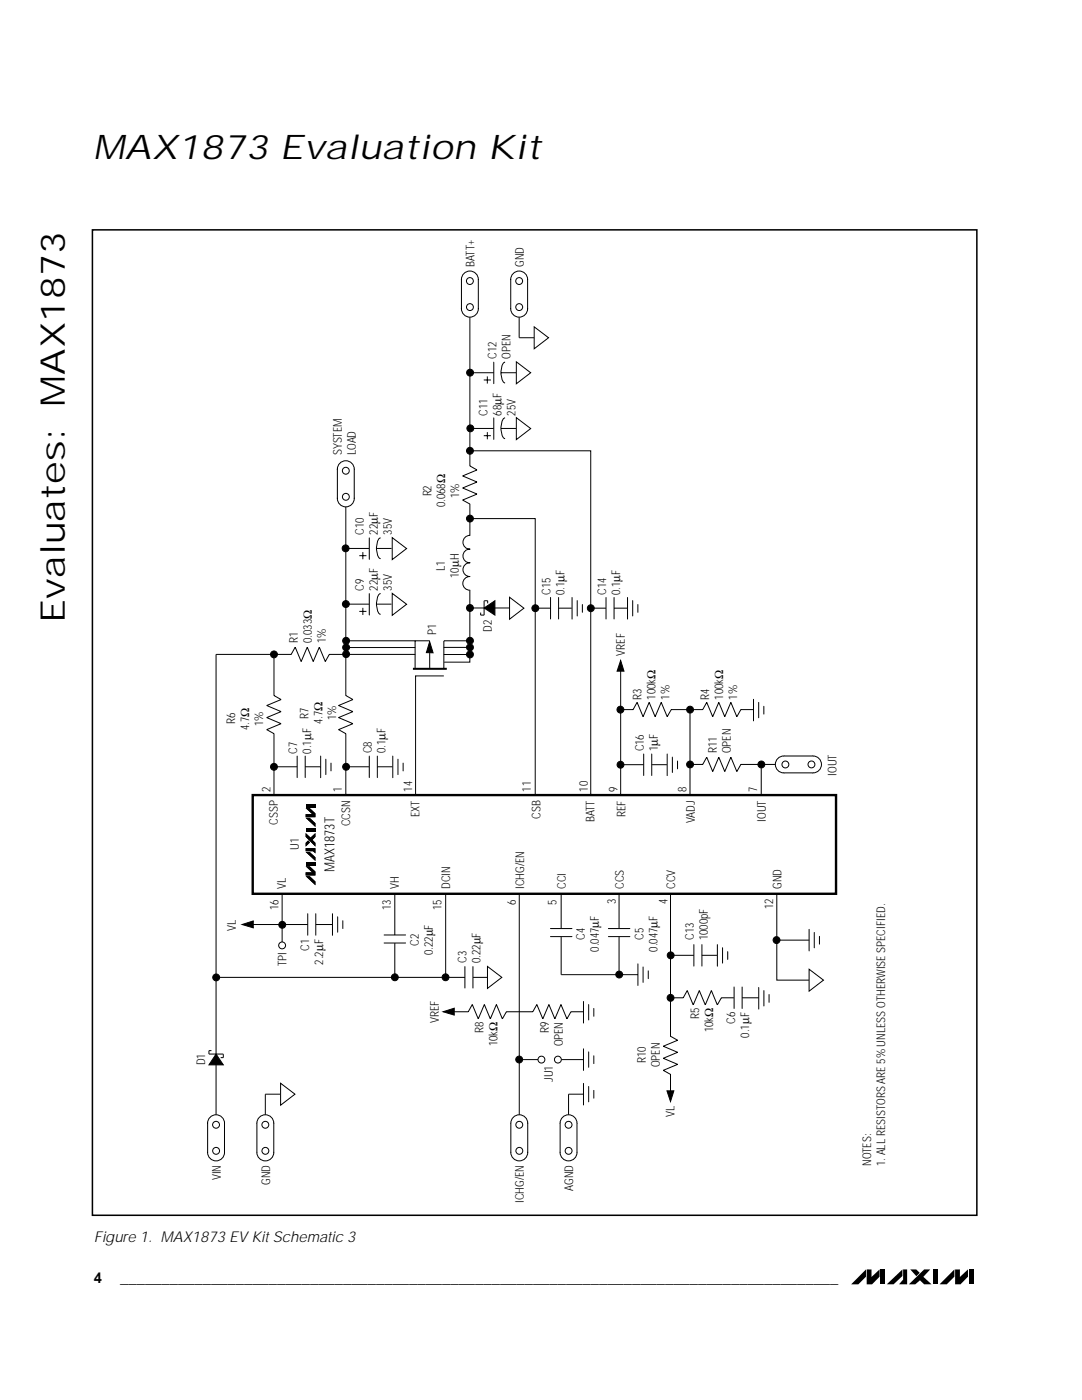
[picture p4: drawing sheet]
<svg xmlns="http://www.w3.org/2000/svg" width="216mm" height="279mm" viewBox="0 0 216 279" stroke-linecap="round" stroke-linejoin="round" font-family="sans-serif">
<path d="M172.8 253.3v1.5l-1.5 1.5h-1.5zM172.9 253.3l1 .1v1.5l1.6-1.6v1.5l-1.5 1.5h-1.1zM175.6 253.4h1v2.9h-1zM177 256.3l3.1-3v1.4l-1.8 1.6zM180.2 253.3h.8v3h-1.6l.8-.9zM181.6 253.3h1.2l.7 .7-.7 .7zM181.4 256.3l3-3h1.2l-1.4 1.5 1.7 1.5h-1.5l-.8-.8-1 .8zM186.2 253.4h1v2.9h-1zM190.4 253.3v1.5l-1.5 1.5h-1.4zM190.6 253.4l.9-.1v1.5l1.7-1.5v1.5l-1.5 1.5h-1.1zM193.3 253.3h1v3h-1z" fill="#000"/>
<path d="M18.6 46h176.2v196.4h-176.2z" fill-rule="evenodd" fill="#fff"/>
<g fill="#000" stroke="#000" stroke-width=".2">
<path d="M97.3 119.9v.5zM96.6 119.9h.7zM85.7 128.1l.7 2.2-1.3-.1zM95.9 122.3v.5zM95.9 122.8h.7zM96.6 121.3l2.2-1.4v2.9zM96.6 119.9v2.9zM93.7 121.3h7.9zM41.7 209.7h.5zM41.7 209.7v.7zM41.7 210.4h2.9zM43.1 210.4l1.5 2.1h-2.9z"/>
<path d="M44 211.1h.6zM44.6 210.4v.7z"/>
</g>
<path d="M82.4 133.5h6.8" fill="none" stroke="#000" stroke-width=".4"/>
<g fill="none" stroke="#000" stroke-width=".2">
<path d="M93.8 63.3v29.7M93.8 93l1.4 .8-2.9 1.2 2.9 1.2-2.9 1.2 2.9 1.2-2.9 1.2 1.5 .8M69 101.2v37.6l1.4 .8-2.8 1.2 2.8 1.2-2.8 1.2 2.8 1.2-2.8 1.2 1.4 .8v12.2M43.1 130.6h15l.8-1.4 1.2 2.8 1.2-2.8 1.2 2.8 1.2-2.8 1.2 2.8 .8-1.4h17.2M54.7 130.6v8.2l1.4 .8-2.9 1.2 2.9 1.2-2.9 1.2 2.9 1.2-2.9 1.2 1.5 .8v12.2M69 127.9h16.7M82.8 134.9h5.8M82.8 127.9v5.6M82.9 134.9v23.8M85.7 129.3v4.2M88.6 127.9v5.6M88.6 127.9h5.2"/>
<path d="M133.8 178.4v28.4l1.4 .8-2.9 1.2 2.9 1.2-2.9 1.2 2.9 1.2-2.9 1.2 1.5 .8v3.4M66.3 182.4v4.3M67.4 183v3M68.4 183.8v1.5M112 194.5h15.3M116.4 199.9v4.3M127.3 192.4v4.3M128.3 193v3M129.4 193.8v1.5M155 187.6h6.5M161.4 185.5v4.3M162.5 186.1v3.1"/>
<path d="M163.5 186.9v1.5M90.4 201.9h3.1M93.4 201.9l.8-1.4 1.2 2.8 1.2-2.8 1.2 2.8 1.3-2.8 1.1 2.8 .8-1.4M101 201.9h5.3M103.6 211.5h3.7M106.3 201.9l.8-1.4 1.2 2.8 1.2-2.8 1.2 2.8 1.2-2.8 1.2 2.8 .8-1.4M112 211.5h4.5M113.4 218.4h3.1M113.9 201.9h2.5M116.4 209.3v4.3M116.4 216.2v4.3M117.5 200.5v3.1"/>
<path d="M117.5 209.9v3.1M117.5 216.8v3.1M118.5 201.3v1.5M118.5 210.7v1.6M118.5 217.6v1.6"/>
</g>
<g fill="#fff" stroke="#000" stroke-width=".2">
<path d="M97.3 192.9l2.8 2.2-2.8 2.2z"/>
<path d="M78.3 118.4l2.8 2.2-2.8 2.2z"/>
<path d="M101.7 119.2l2.8 2.2-2.8 2.2z"/>
<path d="M78.3 107.3l2.8 2.2-2.8 2.2z"/>
<path d="M56 216.2l2.9 2.2-2.9 2.2z"/>
</g>
<g fill="none" stroke="#000" stroke-width=".2">
<path d="M69.1 109.5h4.6M71.7 110.9h1.4M72.4 110.2v1.4M73.7 107.3v4.3M73.7 118.5v4.2M75.1 109.5h3M76 118.5a1.85 1.85 0 0 0-.9 1.9v.4a2 2 0 0 0 .9 1.8M76 107.3a1.85 1.85 0 0 0-.9 2v.4a2 2 0 0 0 .9 1.8M93.7 115.1a1.37 1.37 0 0 0-1.3 1.3 1.37 1.37 0 0 0 1.4 1.4M93.8 112.3a1.38 1.38 0 0 0-1.4 1.4 1.38 1.38 0 0 0 1.4 1.4M93.8 100.6v6.2a1.37 1.37 0 0 0-1.4 1.4 1.37 1.37 0 0 0 1.4 1.4 1.38 1.38 0 0 0-1.4 1.4 1.38 1.38 0 0 0 1.4 1.3M69.1 120.6h4.6"/>
<path d="M71.7 122h1.4M72.4 121.3v1.4M75.1 120.6h3"/>
</g>
<path d="M123.8 131.8l.7 2.1h-1.4zM48.3 184.5l2.2-.7v1.4zM88.4 201.9l2.2-.7v1.4zM133.1 217.7h1.4l-.7 2.1z" fill="#000" stroke="#000" stroke-width=".2"/>
<g fill="#fff" stroke="#000" stroke-width=".2">
<circle cx="56.3" cy="188.7" r=".69"/>
<circle cx="111.3" cy="211.5" r=".69"/>
<circle cx="108" cy="211.5" r=".69"/>
</g>
<g fill="none" stroke="#000" stroke-width=".2">
<path d="M78.8 178.4v8.2M112 178.3v7M123.5 178.3v7M43.1 195.1h49.7M49.9 184.5h11.5M61.4 182.4v4.2M63 182.4v4.2M63 184.5h3.3M76.6 186.6h4.3M76.6 188.2h4.3M78.8 188.2v6.9M92.8 192.9v4.3"/>
<path d="M94.4 192.9v4.3M94.4 195.1h2.9M109.8 185.3h4.3M109.8 186.9h4.3M112 186.9v7.6M121.4 185.3h4.3M121.4 186.9h4.3M123.5 186.9v7.6M133.8 190.7h4.7M138.5 188.5v4.3M140 190.7h3.1M140.1 188.5v4.3"/>
</g>
<g fill="#000" stroke="#000" stroke-width=".2">
<circle cx="43.1" cy="195.1" r=".69"/>
<circle cx="56.3" cy="184.6" r=".69"/>
<circle cx="78.8" cy="195" r=".69"/>
<circle cx="88.9" cy="195" r=".69"/>
<circle cx="123.6" cy="194.5" r=".69"/>
<circle cx="133.8" cy="199.1" r=".69"/>
<circle cx="133.8" cy="190.7" r=".69"/>
<circle cx="154.9" cy="187.6" r=".69"/>
<circle cx="103.6" cy="211.5" r=".69"/>
</g>
<g fill="#fff" stroke="#000" stroke-width=".2">
<path d="M102.4 223a1.68 1.68 0 0 1 1.9-.4 1.68 1.68 0 0 1 1 1.6v5.8a1.68 1.68 0 0 1-1.7 1.7 1.68 1.68 0 0 1-1.7-1.7v-5.8l.1-.5z"/>
<circle cx="103.6" cy="229.7" r=".69"/>
<circle cx="103.6" cy="224.5" r=".69"/>
</g>
<path d="M50.4 158.7h116.4v19.7h-116.4z" fill="none" stroke="#000" stroke-width=".48"/>
<path d="M103.6 178.4v44.1" fill="none" stroke="#000" stroke-width=".2"/>
<g fill="#fff" stroke="#000" stroke-width=".2">
<path d="M112.3 223a1.68 1.68 0 0 1 1.8-.4 1.68 1.68 0 0 1 1 1.6v5.8a1.68 1.68 0 0 1-1.7 1.7 1.68 1.68 0 0 1-1.6-1.7v-5.8v-.5z"/>
<circle cx="113.5" cy="229.7" r=".69"/>
<circle cx="113.4" cy="224.5" r=".69"/>
</g>
<g fill="none" stroke="#000" stroke-width=".2">
<path d="M109.9 119.2v4.3M111.5 119.2v4.3M114.1 119.2v4.4M115.2 119.9v3M120.9 119.2v4.3M122.5 119.2v4.3M125.2 119.2v4.4M126.2 119.9v3M106.8 121.4h3.1M111.4 121.4h2.7M116.2 120.6v1.6M117.9 121.4h3"/>
<path d="M122.5 121.4h2.7M127.3 120.6v1.6M150.4 139.6v4.3M54.6 153h4.7M59.3 150.9v4.3M60.9 153h3M60.9 150.9v4.3M64 150.9v4.3M65 151.5v3.1M66 152.3v1.6M69 153h4.7M73.7 150.9v4.3"/>
<path d="M75.3 153h3M75.3 150.9v4.3M78.4 150.9v4.3M79.4 151.5v3.1M80.4 152.3v1.6M123.8 152.6h4.6M123.8 141.6h2.5M126.3 141.6l.8-1.4 1.2 2.8 1.2-2.8 1.2 2.8 1.2-2.8 1.2 2.8 .8-1.4M128.4 150.5v4.3M130 152.6h3.1M130 150.5v4.3M133.1 150.5v4.3"/>
<path d="M133.9 141.6h6.3l.8-1.4 1.2 2.8 1.2-2.8 1.2 2.8 1.2-2.8 1.2 2.8 .8-1.4h2.5M134.2 151.1v3.1M135.2 151.9v1.5M137.7 152.6h2.5l.8-1.5 1.2 2.9 1.2-2.9 1.2 2.9 1.2-2.9 1.2 2.9 .8-1.4h6.9M151.4 140.2v3.1M152.4 141v1.5M133.8 199.1h2.6l.7-1.4 1.2 2.9 1.2-2.9 1.2 2.9 1.2-2.9 1.2 2.9 .8-1.5h2.5M143.1 188.5v4.3M144.2 189.1v3.1M145.2 189.9v1.6M151.4 197.1v4.3M152.4 197.7v3.1"/>
<path d="M153.5 198.5v1.5M113.4 218.4v4.1"/>
</g>
<g fill="#000" stroke="#000" stroke-width=".2">
<circle cx="69" cy="109.4" r=".69"/>
<circle cx="54.7" cy="130.6" r=".69"/>
<circle cx="69" cy="120.6" r=".69"/>
<circle cx="69.1" cy="127.9" r=".69"/>
<circle cx="69.1" cy="130.6" r=".69"/>
<circle cx="69.1" cy="129.2" r=".69"/>
<circle cx="106.8" cy="121.4" r=".69"/>
<circle cx="117.9" cy="121.4" r=".69"/>
<circle cx="54.7" cy="153" r=".69"/>
<circle cx="69.1" cy="153" r=".69"/>
<circle cx="123.8" cy="141.6" r=".69"/>
<circle cx="123.8" cy="152.6" r=".69"/>
<circle cx="137.7" cy="152.6" r=".69"/>
<circle cx="137.7" cy="141.6" r=".69"/>
<circle cx="151.9" cy="152.6" r=".69"/>
</g>
<g fill="#fff" stroke="#000" stroke-width=".2">
<path d="M103 83.4l2.9 2.1-2.9 2.2z"/>
<path d="M103 72.2l2.9 2.2-2.9 2.2z"/>
</g>
<g fill="none" stroke="#000" stroke-width=".2">
<path d="M93.9 74.4h4.6M96.5 75.8h1.5M97.2 75.1v1.4M98.5 72.3v4.3M100 74.4h3M100.8 72.3a1.85 1.85 0 0 0-.8 1.9v.4a2 2 0 0 0 .8 1.8M93.9 85.5h4.6M96.5 87h1.5M97.2 86.2v1.5M98.5 83.4v4.3M100 85.5h3M100.8 83.4a1.85 1.85 0 0 0-.8 2v.3a2 2 0 0 0 .8 1.8"/>
<path d="M146.5 197v4.3M148.1 197v4.3M148.1 199.1h3.3"/>
</g>
<g fill="#000" stroke="#000" stroke-width=".2">
<circle cx="93.8" cy="74.4" r=".69"/>
<circle cx="93.8" cy="85.5" r=".69"/>
<circle cx="93.8" cy="103.5" r=".69"/>
<circle cx="93.8" cy="129.2" r=".69"/>
<circle cx="93.8" cy="121.3" r=".69"/>
<circle cx="93.8" cy="130.6" r=".69"/>
<circle cx="93.8" cy="127.9" r=".69"/>
</g>
<path d="M106.6 65.2l2.9 2.2-2.9 2.2z" fill="#fff" stroke="#000" stroke-width=".2"/>
<path d="M103.6 67.4h3" fill="none" stroke="#000" stroke-width=".2"/>
<g fill="#fff" stroke="#000" stroke-width=".2">
<path d="M92.6 54.6a1.68 1.68 0 0 1 1.8-.4 1.68 1.68 0 0 1 1 1.6v5.8a1.68 1.68 0 0 1-1.6 1.7 1.68 1.68 0 0 1-1.7-1.7v-5.8v-.5z"/>
<path d="M102.4 54.6a1.68 1.68 0 0 1 1.8-.4 1.68 1.68 0 0 1 1.1 1.6v5.8a1.68 1.68 0 0 1-1.7 1.7 1.68 1.68 0 0 1-1.7-1.7v-5.8l.1-.5z"/>
<circle cx="93.8" cy="61.3" r=".69"/>
<circle cx="93.8" cy="56.1" r=".69"/>
<circle cx="103.6" cy="61.3" r=".69"/>
<circle cx="103.6" cy="56.1" r=".69"/>
</g>
<path d="M103.6 63.3v4.1" fill="none" stroke="#000" stroke-width=".2"/>
<g fill="#fff" stroke="#000" stroke-width=".2">
<path d="M155.2 151.4l.8-.5h.4h5.8a1.68 1.68 0 0 1 1.7 1.7 1.68 1.68 0 0 1-1.7 1.6h-5.8a1.68 1.68 0 0 1-1.6-1 1.68 1.68 0 0 1 .4-1.8z"/>
<path d="M67.8 92.4a1.68 1.68 0 0 1 1.8-.3 1.68 1.68 0 0 1 1.1 1.5v5.9a1.68 1.68 0 0 1-1.7 1.7 1.68 1.68 0 0 1-1.7-1.7v-5.9l.1-.4z"/>
<circle cx="156.7" cy="152.6" r=".69"/>
<circle cx="161.9" cy="152.6" r=".69"/>
<circle cx="69" cy="99.1" r=".69"/>
<circle cx="69" cy="93.9" r=".69"/>
</g>
<path d="M52.9 218.4h3" fill="none" stroke="#000" stroke-width=".2"/>
<g fill="#fff" stroke="#000" stroke-width=".2">
<path d="M41.9 223a1.68 1.68 0 0 1 1.9-.4 1.68 1.68 0 0 1 1 1.6v5.8a1.68 1.68 0 0 1-1.7 1.7 1.68 1.68 0 0 1-1.7-1.7v-5.8l.1-.5z"/>
<circle cx="43.1" cy="229.7" r=".69"/>
<circle cx="43.1" cy="224.5" r=".69"/>
</g>
<path d="M43.1 130.6v91.9" fill="none" stroke="#000" stroke-width=".2"/>
<g fill="#fff" stroke="#000" stroke-width=".2">
<path d="M51.7 223a1.68 1.68 0 0 1 1.9-.4 1.68 1.68 0 0 1 1 1.6v5.8a1.68 1.68 0 0 1-1.7 1.7 1.68 1.68 0 0 1-1.6-1.7v-5.8v-.5z"/>
<circle cx="53" cy="229.7" r=".69"/>
<circle cx="52.9" cy="224.5" r=".69"/>
</g>
<path d="M56.3 178.6v9.4M88.9 178.5v16.6M155 178.4v17.2h6.4M52.9 218.4v4.1" fill="none" stroke="#000" stroke-width=".2"/>
<path d="M161.4 193.4l2.9 2.2-2.9 2.2z" fill="#fff" stroke="#000" stroke-width=".2"/>
<path d="M93.8 90h24.1v68.8M93.7 117.8v14.3h-5.1M93.8 103.5h13v55.3M69 129.2h13.9M88.5 129.2h5.2M88.5 130.6h5.2M123.8 133.8v24.9M137.7 141.6v17.1" fill="none" stroke="#000" stroke-width=".2"/>
<circle cx="93.8" cy="90" r=".69" fill="#000" stroke="#000" stroke-width=".2"/>
<path d="M151.9 152.6v6.1z" fill="#fff" stroke="#000" stroke-width=".2"/>
<path d="M61 172.1h1.9v.7h-1.9zM61 168.2l.5-.5 .4 .4-.9 .9zM61 165.4h1.9v.6h-1.9zM61 160.5h1.9v.6h-1.9zM61 174.9h.8l1.1 1v.8zM61 172.9h.8l1.1 1v.8h-1.9v-.6h1.3zM61 170h.8l1.1 1.1v.7zM61 169.3h1.9v1l-.5-.4h-1.4zM61 166.3l1 .9 .9-.9v.7l-.6 .6 .6 .6v.8l-1.9-2zM61 163.2h.8l1.1 1.1v.7zM61 161.3h.8l1.1 1v.8h-1.9v-.6h1.3z" fill="#000"/>
<path d="M18.4 45.9h176.5v196.6h-176.5z" fill="none" stroke="#000" stroke-width=".3"/>
<g font-size="6.8">
<text x="18.5" y="31.7">MAX1873 Evaluation Kit</text>
<text x="12.9" y="124.4" transform="rotate(-90 12.9 124.4)">Evaluates: MAX1873</text>
</g>
<g font-size="3">
<text x="18.7" y="247.8">Figure 1. MAX1873 EV Kit Schematic 3</text>
<text x="18.7" y="256.1">4</text>
<text x="24" y="256.1">_______________________________________________________________________________________</text>
</g>
<text font-size="2.8" x="66.7" y="174.1" transform="rotate(-90 66.7 174.1)">MAX1873T</text>
<g font-size="2.4">
<text x="94.7" y="53.3" transform="rotate(-90 94.7 53.3)">BATT+</text>
<text x="104.5" y="53.3" transform="rotate(-90 104.5 53.3)">GND</text>
<text x="99.1" y="71.7" transform="rotate(-90 99.1 71.7)">C12</text>
<text x="101.8" y="71.7" transform="rotate(-90 101.8 71.7)">OPEN</text>
<text x="97.3" y="82.9" transform="rotate(-90 97.3 82.9)">C11</text>
<text x="100.1" y="82.9" transform="rotate(-90 100.1 82.9)">68µF</text>
<text x="102.8" y="82.9" transform="rotate(-90 102.8 82.9)">25V</text>
<text x="68.2" y="90.9" transform="rotate(-90 68.2 90.9)">SYSTEM</text>
<text x="71" y="90.9" transform="rotate(-90 71 90.9)">LOAD</text>
<text x="86.1" y="99.1" transform="rotate(-90 86.1 99.1)">R2</text>
<text x="88.9" y="101.3" transform="rotate(-90 88.9 101.3)">0.068Ω</text>
<text x="91.6" y="99.4" transform="rotate(-90 91.6 99.4)">1%</text>
<text x="72.6" y="106.7" transform="rotate(-90 72.6 106.7)">C10</text>
<text x="75.4" y="106.7" transform="rotate(-90 75.4 106.7)">22µF</text>
<text x="78.2" y="106.7" transform="rotate(-90 78.2 106.7)">35V</text>
<text x="88.8" y="114" transform="rotate(-90 88.8 114)">L1</text>
<text x="72.6" y="117.9" transform="rotate(-90 72.6 117.9)">C9</text>
<text x="75.4" y="117.9" transform="rotate(-90 75.4 117.9)">22µF</text>
<text x="78.2" y="117.9" transform="rotate(-90 78.2 117.9)">35V</text>
<text x="91.5" y="115.3" transform="rotate(-90 91.5 115.3)">10µH</text>
<text x="109.9" y="118.7" transform="rotate(-90 109.9 118.7)">C15</text>
<text x="112.7" y="118.7" transform="rotate(-90 112.7 118.7)">0.1µF</text>
<text x="120.9" y="118.7" transform="rotate(-90 120.9 118.7)">C14</text>
<text x="123.7" y="118.7" transform="rotate(-90 123.7 118.7)">0.1µF</text>
<text x="59.4" y="128.3" transform="rotate(-90 59.4 128.3)">R1</text>
<text x="62.2" y="128.3" transform="rotate(-90 62.2 128.3)">0.033Ω</text>
<text x="65" y="128.3" transform="rotate(-90 65 128.3)">1%</text>
<text x="87.1" y="126.8" transform="rotate(-90 87.1 126.8)">P1</text>
<text x="98.1" y="126.1" transform="rotate(-90 98.1 126.1)">D2</text>
<text x="124.7" y="130.8" transform="rotate(-90 124.7 130.8)">VREF</text>
<text x="61.5" y="143.5" transform="rotate(-90 61.5 143.5)">R7</text>
<text x="67.1" y="143.8" transform="rotate(-90 67.1 143.8)">1%</text>
<text x="128" y="139.6" transform="rotate(-90 128 139.6)">R3</text>
<text x="130.8" y="139.6" transform="rotate(-90 130.8 139.6)">100kΩ</text>
<text x="133.6" y="139.6" transform="rotate(-90 133.6 139.6)">1%</text>
<text x="141.5" y="139.6" transform="rotate(-90 141.5 139.6)">R4</text>
<text x="144.3" y="139.6" transform="rotate(-90 144.3 139.6)">100kΩ</text>
<text x="147.1" y="139.6" transform="rotate(-90 147.1 139.6)">1%</text>
<text x="46.9" y="144.6" transform="rotate(-90 46.9 144.6)">R6</text>
<text x="49.7" y="145.7" transform="rotate(-90 49.7 145.7)">4.7Ω</text>
<text x="52.5" y="144.9" transform="rotate(-90 52.5 144.9)">1%</text>
<text x="64.3" y="144.6" transform="rotate(-90 64.3 144.6)">4.7Ω</text>
<text x="128.5" y="150" transform="rotate(-90 128.5 150)">C16</text>
<text x="131.2" y="150" transform="rotate(-90 131.2 150)">1µF</text>
<text x="59.3" y="150.4" transform="rotate(-90 59.3 150.4)">C7</text>
<text x="62.1" y="150.4" transform="rotate(-90 62.1 150.4)">0.1µF</text>
<text x="74.2" y="150.3" transform="rotate(-90 74.2 150.3)">C8</text>
<text x="77" y="150.3" transform="rotate(-90 77 150.3)">0.1µF</text>
<text x="143" y="150.3" transform="rotate(-90 143 150.3)">R11</text>
<text x="145.8" y="150.3" transform="rotate(-90 145.8 150.3)">OPEN</text>
<text x="166.9" y="154.8" transform="rotate(-90 166.9 154.8)">IOUT</text>
<text x="54" y="158" transform="rotate(-90 54 158)">2</text>
<text x="68.2" y="158" transform="rotate(-90 68.2 158)">1</text>
<text x="82.3" y="158" transform="rotate(-90 82.3 158)">14</text>
<text x="105.9" y="158" transform="rotate(-90 105.9 158)">11</text>
<text x="117.3" y="158" transform="rotate(-90 117.3 158)">10</text>
<text x="123.2" y="158" transform="rotate(-90 123.2 158)">9</text>
<text x="137" y="158" transform="rotate(-90 137 158)">8</text>
<text x="151.1" y="158" transform="rotate(-90 151.1 158)">7</text>
<text x="55.4" y="164.6" transform="rotate(-90 55.4 164.6)">CSSP</text>
<text x="69.9" y="164.9" transform="rotate(-90 69.9 164.9)">CCSN</text>
<text x="83.7" y="163" transform="rotate(-90 83.7 163)">EXT</text>
<text x="107.9" y="163.4" transform="rotate(-90 107.9 163.4)">CSB</text>
<text x="118.6" y="164.1" transform="rotate(-90 118.6 164.1)">BATT</text>
<text x="124.8" y="163" transform="rotate(-90 124.8 163)">REF</text>
<text x="138.6" y="164.3" transform="rotate(-90 138.6 164.3)">VADJ</text>
<text x="152.8" y="163.9" transform="rotate(-90 152.8 163.9)">IOUT</text>
<text x="59.6" y="169.6" transform="rotate(-90 59.6 169.6)">U1</text>
<text x="57" y="177.4" transform="rotate(-90 57 177.4)">VL</text>
<text x="79.6" y="177.4" transform="rotate(-90 79.6 177.4)">VH</text>
<text x="89.9" y="177.4" transform="rotate(-90 89.9 177.4)">DCIN</text>
<text x="104.6" y="177.4" transform="rotate(-90 104.6 177.4)">ICHG/EN</text>
<text x="112.9" y="177.4" transform="rotate(-90 112.9 177.4)">CCI</text>
<text x="124.5" y="177.4" transform="rotate(-90 124.5 177.4)">CCS</text>
<text x="134.7" y="177.4" transform="rotate(-90 134.7 177.4)">CCV</text>
<text x="155.9" y="177.4" transform="rotate(-90 155.9 177.4)">GND</text>
<text x="47.1" y="185.7" transform="rotate(-90 47.1 185.7)">VL</text>
<text x="55.6" y="181.6" transform="rotate(-90 55.6 181.6)">16</text>
<text x="78" y="181.6" transform="rotate(-90 78 181.6)">13</text>
<text x="88.1" y="181.6" transform="rotate(-90 88.1 181.6)">15</text>
<text x="103" y="180.5" transform="rotate(-90 103 180.5)">6</text>
<text x="111" y="180.5" transform="rotate(-90 111 180.5)">5</text>
<text x="122.8" y="180.4" transform="rotate(-90 122.8 180.4)">3</text>
<text x="133.2" y="180.4" transform="rotate(-90 133.2 180.4)">4</text>
<text x="154.3" y="181.5" transform="rotate(-90 154.3 181.5)">12</text>
<text x="61.7" y="189.8" transform="rotate(-90 61.7 189.8)">C1</text>
<text x="83.6" y="188.7" transform="rotate(-90 83.6 188.7)">C2</text>
<text x="86.3" y="190.6" transform="rotate(-90 86.3 190.6)">0.22µF</text>
<text x="116.7" y="187.5" transform="rotate(-90 116.7 187.5)">C4</text>
<text x="119.5" y="189.9" transform="rotate(-90 119.5 189.9)">0.047µF</text>
<text x="128.4" y="187.5" transform="rotate(-90 128.4 187.5)">C5</text>
<text x="131.2" y="189.9" transform="rotate(-90 131.2 189.9)">0.047µF</text>
<text x="138.5" y="187.6" transform="rotate(-90 138.5 187.6)">C13</text>
<text x="141.3" y="187.6" transform="rotate(-90 141.3 187.6)">1000pF</text>
<text x="57.2" y="192.8" transform="rotate(-90 57.2 192.8)">TPI</text>
<text x="64.5" y="192.5" transform="rotate(-90 64.5 192.5)">2.2µF</text>
<text x="93.1" y="192.2" transform="rotate(-90 93.1 192.2)">C3</text>
<text x="95.9" y="192.2" transform="rotate(-90 95.9 192.2)">0.22µF</text>
<text x="139.5" y="203.4" transform="rotate(-90 139.5 203.4)">R5</text>
<text x="87.5" y="204.2" transform="rotate(-90 87.5 204.2)">VREF</text>
<text x="96.5" y="206.2" transform="rotate(-90 96.5 206.2)">R8</text>
<text x="99.3" y="208.8" transform="rotate(-90 99.3 208.8)">10kΩ</text>
<text x="109.5" y="206.2" transform="rotate(-90 109.5 206.2)">R9</text>
<text x="112.3" y="208.8" transform="rotate(-90 112.3 208.8)">OPEN</text>
<text x="142.3" y="206" transform="rotate(-90 142.3 206)">10kΩ</text>
<text x="146.7" y="204.4" transform="rotate(-90 146.7 204.4)">C6</text>
<text x="149.5" y="207.1" transform="rotate(-90 149.5 207.1)">0.1µF</text>
<text x="40.9" y="212.6" transform="rotate(-90 40.9 212.6)">D1</text>
<text x="110.3" y="215.9" transform="rotate(-90 110.3 215.9)">JU1</text>
<text x="128.9" y="212.2" transform="rotate(-90 128.9 212.2)">R10</text>
<text x="131.7" y="213" transform="rotate(-90 131.7 213)">OPEN</text>
<text x="134.6" y="222.9" transform="rotate(-90 134.6 222.9)">VL</text>
<text x="173.8" y="232.7" transform="rotate(-90 173.8 232.7)">NOTES:</text>
<text x="176.6" y="232.7" transform="rotate(-90 176.6 232.7)">1. ALL RESISTORS ARE 5% UNLESS OTHERWISE SPECIFIED.</text>
<text x="44" y="235.5" transform="rotate(-90 44 235.5)">VIN</text>
<text x="53.9" y="236.5" transform="rotate(-90 53.9 236.5)">GND</text>
<text x="114.4" y="237.7" transform="rotate(-90 114.4 237.7)">AGND</text>
<text x="104.5" y="240.1" transform="rotate(-90 104.5 240.1)">ICHG/EN</text>
</g>
</svg>
